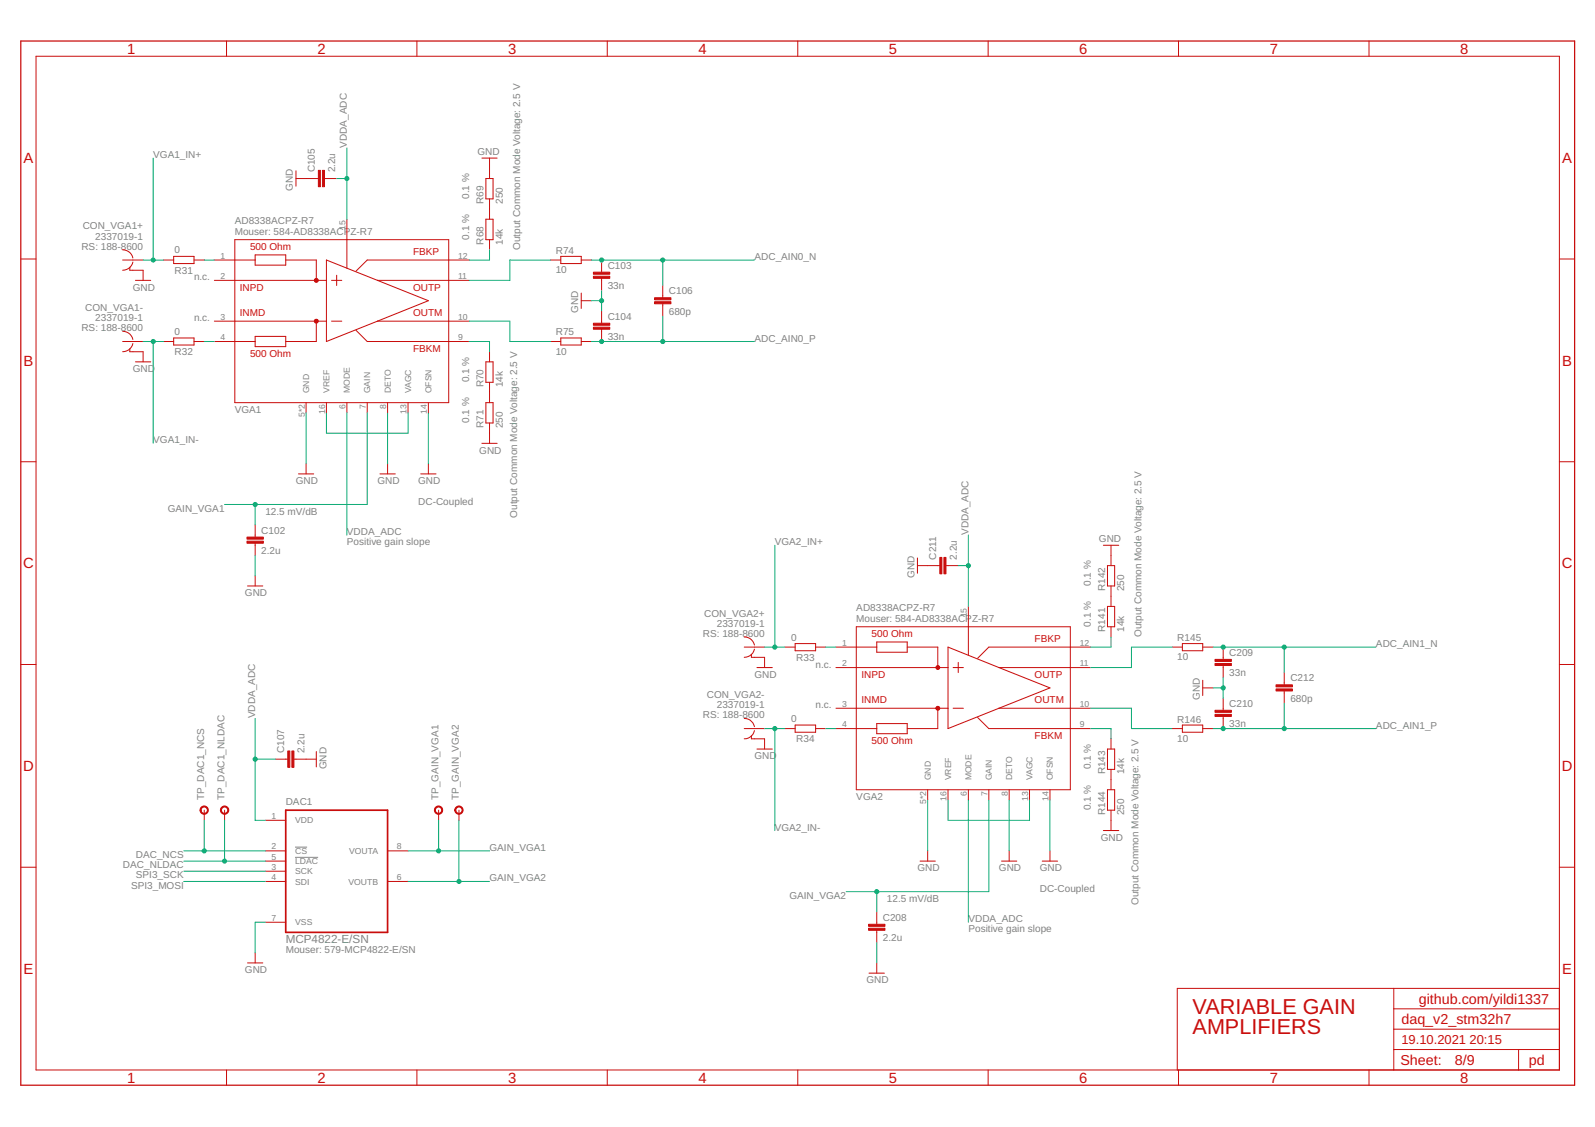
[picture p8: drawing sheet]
<svg xmlns="http://www.w3.org/2000/svg" width="297mm" height="210mm" viewBox="0 0 297 210" stroke-linecap="round" stroke-linejoin="round" font-family="sans-serif">
<path d="M54.9 157.8h2.3M54.9 159.7h4.3" fill="none" stroke="#808080" stroke-width=".19"/>
<g fill="none" stroke="#c90d0c" stroke-width=".19">
<path d="M6.7 10.5h283.7v188.8h-283.7zM42.2 7.6v2.9M77.6 7.6v2.9M113.1 7.6v2.9M148.6 7.6v2.9M184 7.6v2.9M219.5 7.6v2.9M255 7.6v2.9M55.1 33.3h4.2M55.1 31.8v2.9M60.4 33.3h2.3M89.7 29.4h2.9"/>
<path d="M90.5 33.3h1.3v3.7h-1.3zM91.2 29.4v3.9M91.2 37v3.8M3.9 48.2h2.8M22.8 46.5l.4 .1a1.88 1.88 0 0 1 1.5 1.4M22.8 48.4h3.8M24.2 49.8v.5h2.4v1.9M24.7 48.8l-.1 .4a1.95 1.95 0 0 1-1.8 1.1M25.2 52.2h2.9M30.4 48.4h1.9M32.3 47.8h3.8v1.3h-3.8zM36.1 48.4h1.9"/>
<path d="M39.9 52.2h20.9M39.9 59.8h20.9M39.9 48.4h7.6M43.7 44.6h39.9v30.4h-39.9zM47.5 47.5h5.7v1.9h-5.7zM53.2 48.4h5.7v3.8M58.9 59.8v3.8h-5.7M60.8 48.4l19 7.6-19 7.6zM61.7 52.2h1.9M61.7 59.8h1.9M62.7 51.3v1.9M64.6 40.8v9.2"/>
<path d="M70.3 52.2h17.1M70.3 59.8h17.1M87.4 48.4h-19l-2.1 2.1M90.5 40.8h1.3v3.8h-1.3zM91.2 44.6v1.9M102.6 48.4h1.8M104.4 47.8h3.8v1.3h-3.8zM108.2 48.4h1.9M108.2 54.6v2.8M108.2 56h1.9M112 48.4v2.3M112 51.8v2.3"/>
<path d="M112 57.9v2.3M123.4 53.2v2.3M123.4 56.6v2.3M290.4 48.2h2.8M22.8 61.7h.4a1.88 1.88 0 0 1 1.5 1.5M22.8 63.6h3.8M24.2 64.9v.6h2.4v1.9M24.7 64l-.1 .3a1.95 1.95 0 0 1-1.8 1.2M25.2 67.4h2.9M30.4 63.6h1.9M32.3 62.9h3.8v1.4h-3.8zM36.1 63.6h1.9"/>
<path d="M39.9 63.6h7.6M47.5 62.7h5.7v1.9h-5.7zM57 75v1.9M60.8 75v1.9M64.6 75v1.9M66.3 61.5l2.1 2.1h19M68.4 75v1.9M72.2 75v1.9M76 75v1.9M79.8 75v1.9M90.5 75h1.3v3.8h-1.3zM90.5 67.4h1.3v3.8h-1.3z"/>
<path d="M91.2 65.5v1.9M91.2 71.2v3.8M91.2 78.8v3.8M102.6 63.6h1.8M104.4 62.9h3.8v1.4h-3.8zM108.2 63.6h1.9M112 61.3v2.3M3.9 86h2.8M47.5 97.8v2.2M55.6 88.3h2.8M57 86.4v1.9M70.8 88.3h2.8"/>
<path d="M72.2 86.4v1.9M78.4 88.3h2.8M79.8 86.4v1.9M89.7 82.6h2.9M290.4 86h2.8M46.1 109.1h2.8M47.5 101.2v2.3M47.5 107.3v1.8M138.6 118.6a1.88 1.88 0 0 1 1.9 1.5M148.1 119.9h3.8v1.3h-3.8zM159.5 116.7h39.8v30.4h-39.8zM163.3 119.6h5.7v1.9h-5.7z"/>
<path d="M170.9 105.3h4.1M170.9 103.9v2.9M176.2 105.3h2.3M180.3 112.9v9.1M205.5 101.6h2.8M206.2 105.3h1.4v3.8h-1.4zM206.2 112.9h1.4v3.8h-1.4zM206.9 101.6v3.7M206.9 109.1v3.8M206.9 116.7v1.9M220.2 119.9h3.8v1.3h-3.8zM3.9 123.8h2.8"/>
<path d="M58.9 140v2.8M138.6 133.8a1.87 1.87 0 0 1 1.9 1.5M138.6 120.5h3.8M138.6 135.7h3.8M139.9 121.9v.5h2.5v1.9M139.9 137v.6h2.5v1.9M140.5 120.9a1.96 1.96 0 0 1-1.9 1.5M140.5 136.1a1.96 1.96 0 0 1-1.9 1.5M141 124.3h2.8M141 139.5h2.8M146.2 120.5h1.9M146.2 135.7h1.9"/>
<path d="M148.1 135h3.8v1.4h-3.8zM151.9 120.5h1.9M151.9 135.7h1.9M155.7 124.3h20.9M155.7 131.9h20.9M155.7 120.5h7.6M155.7 135.7h7.6M163.3 134.8h5.7v1.9h-5.7zM169 120.5h5.6v3.8M174.6 131.9v3.8h-5.6M177.5 124.3h1.9M177.5 131.9h1.9"/>
<path d="M178.5 123.4v1.9M182.1 133.6l2 2.1h19M186 124.3l-9.4-3.8v15.2l9.4-3.8M186 124.3l9.5 3.8-9.5 3.8M186 124.3h17.1M186 131.9h17.1M203.1 120.5h-19l-2 2.1M206.2 139.5h1.4v3.8h-1.4zM206.9 137.6v1.9M218.3 120.5h1.9M218.3 135.7h1.9M220.2 135h3.8v1.4h-3.8z"/>
<path d="M224 120.5h1.9M224 135.7h1.9M224 126.7v2.8M224 128.1h1.9M227.8 120.5v2.3M227.8 124v2.2M227.8 130v2.3M227.8 133.4v2.3M239.2 125.3v2.3M239.2 128.7v2.3M290.4 123.8h2.8M38 150.9v1.9"/>
<path d="M41.8 150.9v1.9M49.4 158.5h3.8M49.4 152.8h3.8M51.3 141.4h2.3M54.7 141.4h4.2M72.2 158.5h3.8M81.7 150.9v1.9M85.5 150.9v1.9M172.8 147.1v1.9M172.8 158.5v1.9M176.6 147.1v1.9M180.3 147.1v1.9"/>
<path d="M184.1 147.1v1.9M187.9 147.1v1.9M187.9 158.5v1.9M191.7 147.1v1.9M195.5 147.1v1.9M195.5 158.5v1.9M205.5 154.7h2.8M206.2 147.1h1.4v3.8h-1.4zM206.9 143.3v3.8M206.9 150.9v3.8M3.9 161.5h2.8M46.1 179.3h2.8"/>
<path d="M47.5 177.5v1.8M49.4 160.4h3.8M49.4 162.3h3.8M49.4 164.2h3.8M49.4 171.8h3.8M72.2 164.2h3.8M163.3 169.9v2.2M163.3 173.3v2.3M163.3 179.3v2M171.3 160.4h2.9M186.5 160.4h2.9M194.1 160.4h2.9"/>
<path d="M290.4 161.5h2.8M42.2 199.3v2.8M77.6 199.3v2.8M113.1 199.3v2.8M148.6 199.3v2.8M161.8 181.3h2.9M184 199.3v2.8M219.5 199.3v2.8M255 199.3v2.8M259.6 195.5h30.8M259.6 184.1v15.2M259.6 191.7h30.8"/>
<path d="M259.6 187.9h30.8M282.8 195.5v3.8M290.4 184.1h-71.2v15.2"/>
</g>
<path d="M3.9 7.6h289.3v194.5h-289.3z" fill="none" stroke="#c90d0c" stroke-width=".23"/>
<g fill="#c90d0c" stroke="#c90d0c" stroke-width=".19">
<path d="M58.7 51.9a.37 .37 0 0 1 .5 .1 .37 .37 0 0 1-.1 .5 .37 .37 0 0 1-.5-.1l-.1-.2h.2a.17 .17 0 0 1 .3-.1 .17 .17 0 0 1 0 .2 .17 .17 0 0 1-.2 0l-.3-.1z" fill-rule="evenodd"/>
<path d="M58.7 52l.1-.1 .3 .1v.4l-.1 .1-.3-.1-.1-.2h.4h-.4z" fill-rule="evenodd"/>
<path d="M58.6 59.6a.36 .36 0 0 1 .6 0 .36 .36 0 0 1-.2 .5 .36 .36 0 0 1-.5-.3h.2a.17 .17 0 0 1 .3-.1 .17 .17 0 0 1 0 .2 .17 .17 0 0 1-.2 0l-.3-.1z" fill-rule="evenodd"/>
<path d="M58.7 59.6l.1-.1 .3 .1v.4l-.1 .1-.3-.1-.1-.2 .3-.1 .1 .1h-.4z" fill-rule="evenodd"/>
<path d="M174.3 124.1a.36 .36 0 0 1 .6-.1 .36 .36 0 0 1 0 .6 .36 .36 0 0 1-.6-.1v-.2l.3-.2 .2 .2-.2 .2-.3-.2z" fill-rule="evenodd"/>
<path d="M174.4 124.2l.4-.1 .1 .2v.2h-.5v-.2l.2-.1 .2 .1h-.4z" fill-rule="evenodd"/>
<path d="M174.5 131.6a.36 .36 0 0 1 .5 .2 .36 .36 0 0 1-.3 .5 .36 .36 0 0 1-.4-.4l.3-.2 .2 .1v.2l-.2 .1-.3-.2z" fill-rule="evenodd"/>
<path d="M174.4 131.7l.4-.1 .1 .3v.2l-.3 .1-.2-.3h.4h-.4z" fill-rule="evenodd"/>
<path d="M37.4 150.4a.78 .78 0 0 1 1.3 0 .78 .78 0 0 1-.4 1.2 .78 .78 0 0 1-1-.7h.1a.59 .59 0 0 1 .8-.6 .59 .59 0 0 1 .2 1 .59 .59 0 0 1-.9-.2l-.1-.2h-.1z" fill-rule="evenodd"/>
<path d="M41.2 150.4a.78 .78 0 0 1 1.3 .1 .78 .78 0 0 1-.5 1.2 .78 .78 0 0 1-1-.8h.2a.59 .59 0 0 1 .8-.6 .59 .59 0 0 1 .2 1 .59 .59 0 0 1-.9-.2l-.1-.2h-.2z" fill-rule="evenodd"/>
<path d="M81.1 150.4a.78 .78 0 0 1 1.2 0 .78 .78 0 0 1-.4 1.2 .78 .78 0 0 1-1-.7h.2a.6 .6 0 0 1 .9-.5 .6 .6 0 0 1 .1 1 .6 .6 0 0 1-1-.3v-.2h-.2z" fill-rule="evenodd"/>
<path d="M84.9 150.4a.77 .77 0 0 1 1.2 .1 .77 .77 0 0 1-.4 1.1 .77 .77 0 0 1-1-.7h.2a.59 .59 0 0 1 .8-.6 .59 .59 0 0 1 .2 1 .59 .59 0 0 1-1-.2v-.2h-.2z" fill-rule="evenodd"/>
</g>
<g fill="#c90d0c" stroke="#c90d0c" stroke-width=".19">
<path d="M46 100.8h3v.4h-3z"/>
<path d="M46 100h3v.4h-3z"/>
<path d="M110.5 51.5h3.1v.3h-3.1z"/>
<path d="M110.5 50.7h3.1v.4h-3.1z"/>
<path d="M110.5 60.9h3.1v.4h-3.1z"/>
<path d="M110.5 60.2h3.1v.4h-3.1z"/>
<path d="M60 31.7h.4v3.1h-.4z"/>
<path d="M59.3 31.7h.4v3.1h-.4z"/>
<path d="M121.9 56.2h3v.4h-3z"/>
<path d="M121.9 55.5h3v.3h-3z"/>
<path d="M161.8 172.9h3v.4h-3z"/>
<path d="M161.8 172.1h3v.4h-3z"/>
<path d="M226.3 123.6h3v.4h-3z"/>
<path d="M226.3 122.8h3v.4h-3z"/>
<path d="M226.3 133.1h3v.3h-3z"/>
<path d="M226.3 132.3h3v.4h-3z"/>
<path d="M175.8 103.8h.4v3.1h-.4z"/>
<path d="M175 103.8h.4v3.1h-.4z"/>
<path d="M237.6 128.3h3.1v.4h-3.1z"/>
<path d="M237.6 127.6h3.1v.3h-3.1z"/>
<path d="M54.4 139.9h.3v3h-.3z"/>
<path d="M53.6 139.9h.4v3h-.4z"/>
</g>
<path d="M53.2 150.9h19v22.8h-19z" fill="none" stroke="#c90d0c" stroke-width=".32"/>
<g fill="none" stroke="#0dab76" stroke-width=".19">
<path d="M28.5 29.4v19M62.7 33.3h1.9M64.6 27.6v13.2M26.6 48.4h3.8M38 48.4h1.9M87.4 59.8h7.6v3.8h7.6M91.2 46.5v1.9h-3.8M102.6 48.4h-7.6v3.8h-7.6M110.1 56h1.9M110.1 48.4h30.4M112 54.1v3.8M123.4 48.4v4.8"/>
<path d="M123.4 58.9v4.7M26.6 63.6h3.8M28.5 63.6v19M38 63.6h1.9M57 76.9v9.5M60.8 76.9v3.8h15.2v-3.8M64.6 76.9v22.8M68.4 76.9v17.1h-26.6M72.2 76.9v9.5M79.8 76.9v9.5M87.4 63.6h3.8v1.9M110.1 63.6h30.4"/>
<path d="M47.5 94v3.8M180.3 99.7v13.2M47.5 103.5v3.8M144.3 101.6v18.9M178.5 105.3h1.8M206.9 118.6v1.9h-3.8M47.5 133.8v19h1.9M142.4 120.5h3.8M142.4 135.7h3.8M144.3 135.7v19M153.8 120.5h1.9M153.8 135.7h1.9"/>
<path d="M203.1 135.7h3.8v1.9M203.1 131.9h7.6v3.8h7.6M218.3 120.5h-7.6v3.8h-7.6M225.9 128.1h1.9M225.9 120.5h30.3M225.9 135.7h30.3M227.8 126.2v3.8M239.2 120.5v4.8M239.2 131v4.7M34.2 158.5h15.2M38 152.8v5.7M41.8 152.8v7.6"/>
<path d="M47.5 141.4h3.8M76 158.5h15.2M81.7 152.8v5.7M85.5 152.8v11.4M172.8 149v9.5M176.6 149v3.8h15.1v-3.8M180.3 149v22.8M184.1 149v17.1h-26.5M187.9 149v9.5M195.5 149v9.5M34.2 164.2h15.2M34.2 160.4h15.2"/>
<path d="M34.2 162.3h15.2M49.4 171.8h-1.9v5.7M76 164.2h15.2M163.3 166.1v3.8M163.3 175.6v3.7"/>
</g>
<g fill="#0dab76" stroke="#0dab76" stroke-width=".19">
<circle cx="112" cy="56" r=".38"/>
<circle cx="227.8" cy="128.1" r=".38"/>
<circle cx="64.6" cy="33.3" r=".38"/>
<circle cx="180.3" cy="105.3" r=".38"/>
<circle cx="47.5" cy="141.4" r=".38"/>
<circle cx="47.5" cy="94" r=".38"/>
<circle cx="81.7" cy="158.5" r=".38"/>
<circle cx="28.5" cy="48.4" r=".38"/>
<circle cx="28.5" cy="63.6" r=".38"/>
<circle cx="112" cy="63.6" r=".38"/>
<circle cx="123.4" cy="63.6" r=".38"/>
<circle cx="112" cy="48.4" r=".38"/>
<circle cx="123.4" cy="48.4" r=".38"/>
<circle cx="163.3" cy="166.1" r=".38"/>
<circle cx="85.5" cy="164.2" r=".38"/>
<circle cx="144.3" cy="120.5" r=".38"/>
<circle cx="144.3" cy="135.7" r=".38"/>
<circle cx="227.8" cy="120.5" r=".38"/>
<circle cx="239.2" cy="120.5" r=".38"/>
<circle cx="227.8" cy="135.7" r=".38"/>
<circle cx="239.2" cy="135.7" r=".38"/>
<circle cx="38" cy="158.5" r=".38"/>
<circle cx="41.8" cy="160.4" r=".38"/>
</g>
<g font-size="4" fill="#c90d0c">
<text x="222.1" y="188.8">VARIABLE GAIN</text>
<text x="222.1" y="192.6">AMPLIFIERS</text>
</g>
<g font-size="2.8" fill="#c90d0c">
<text x="23.7" y="10">1</text>
<text x="59.1" y="10">2</text>
<text x="94.6" y="10">3</text>
<text x="130.1" y="10">4</text>
<text x="165.5" y="10">5</text>
<text x="201" y="10">6</text>
<text x="236.5" y="10">7</text>
<text x="271.9" y="10">8</text>
<text x="4.4" y="30.3">A</text>
<text x="290.9" y="30.3">A</text>
<text x="4.4" y="68.1">B</text>
<text x="290.9" y="68.1">B</text>
<text x="4.3" y="105.8">C</text>
<text x="290.8" y="105.8">C</text>
<text x="4.3" y="143.6">D</text>
<text x="290.8" y="143.6">D</text>
<text x="4.4" y="181.4">E</text>
<text x="290.9" y="181.4">E</text>
<text x="23.7" y="201.7">1</text>
<text x="59.1" y="201.7">2</text>
<text x="94.6" y="201.7">3</text>
<text x="130.1" y="201.7">4</text>
<text x="165.5" y="201.7">5</text>
<text x="201" y="201.7">6</text>
<text x="236.5" y="201.7">7</text>
<text x="271.9" y="201.7">8</text>
</g>
<g font-size="2.7" fill="#c90d0c">
<text x="261" y="190.7">daq_v2_stm32h7</text>
<text x="264.2" y="186.9">github.com/yildi1337</text>
<text x="260.8" y="198.4">Sheet:</text>
<text x="271" y="198.3">8/9</text>
<text x="284.7" y="198.3">pd</text>
</g>
<g font-size="2.4" fill="#c90d0c">
<text x="261" y="194.5">19.10.2021</text>
<text x="273.7" y="194.5">20:15</text>
</g>
<text font-size="2.2" fill="#808080" x="53.2" y="175.7">MCP4822-E/SN</text>
<g font-size="1.9" fill="#808080">
<text x="28.5" y="29.5">VGA1_IN+</text>
<text x="64.6" y="27.6" transform="rotate(-90 64.6 27.6)">VDDA_ADC</text>
<text x="88.9" y="28.9">GND</text>
<text x="54.5" y="35.5" transform="rotate(-90 54.5 35.5)">GND</text>
<text x="58.6" y="32.1" transform="rotate(-90 58.6 32.1)">C105</text>
<text x="62.4" y="32.1" transform="rotate(-90 62.4 32.1)">2.2u</text>
<text x="43.7" y="41.8">AD8338ACPZ-R7</text>
<text x="87.4" y="37" transform="rotate(-90 87.4 37)">0.1 %</text>
<text x="90" y="38" transform="rotate(-90 90 38)">R69</text>
<text x="93.6" y="38" transform="rotate(-90 93.6 38)">250</text>
<text x="15.2" y="46.5">RS: 188-8600</text>
<text x="15.4" y="42.7">CON_VGA1+</text>
<text x="17.7" y="44.6">2337019-1</text>
<text x="32.5" y="47.2">0</text>
<text x="43.7" y="43.7">Mouser: 584-AD8338ACPZ-R7</text>
<text x="87.4" y="44.6" transform="rotate(-90 87.4 44.6)">0.1 %</text>
<text x="90" y="45.6" transform="rotate(-90 90 45.6)">R68</text>
<text x="93.6" y="45.6" transform="rotate(-90 93.6 45.6)">14k</text>
<text x="96.9" y="46.5" transform="rotate(-90 96.9 46.5)">Output Common Mode Voltage: 2.5 V</text>
<text x="103.5" y="47.3">R74</text>
<text x="32.5" y="51">R31</text>
<text x="36.1" y="52.2">n.c.</text>
<text x="103.5" y="50.9">10</text>
<text x="113.2" y="53.8">33n</text>
<text x="113.2" y="50">C103</text>
<text x="140.5" y="48.4">ADC_AIN0_N</text>
<text x="15.9" y="57.9">CON_VGA1-</text>
<text x="17.7" y="59.8">2337019-1</text>
<text x="24.7" y="54.1">GND</text>
<text x="36.1" y="59.8">n.c.</text>
<text x="107.7" y="58.3" transform="rotate(-90 107.7 58.3)">GND</text>
<text x="113.2" y="59.5">C104</text>
<text x="124.6" y="58.6">680p</text>
<text x="124.6" y="54.8">C106</text>
<text x="15.2" y="61.7">RS: 188-8600</text>
<text x="32.5" y="62.4">0</text>
<text x="103.5" y="62.5">R75</text>
<text x="113.2" y="63.3">33n</text>
<text x="140.5" y="63.6">ADC_AIN0_P</text>
<text x="24.7" y="69.3">GND</text>
<text x="32.5" y="66.2">R32</text>
<text x="87.4" y="71.2" transform="rotate(-90 87.4 71.2)">0.1 %</text>
<text x="103.5" y="66.1">10</text>
<text x="43.7" y="76.9">VGA1</text>
<text x="90" y="72.1" transform="rotate(-90 90 72.1)">R70</text>
<text x="93.6" y="72.1" transform="rotate(-90 93.6 72.1)">14k</text>
<text x="28.5" y="82.6">VGA1_IN-</text>
<text x="87.4" y="78.8" transform="rotate(-90 87.4 78.8)">0.1 %</text>
<text x="90" y="79.7" transform="rotate(-90 90 79.7)">R71</text>
<text x="93.6" y="79.7" transform="rotate(-90 93.6 79.7)">250</text>
<text x="89.3" y="84.5">GND</text>
<text x="31.3" y="95.3">GAIN_VGA1</text>
<text x="49.4" y="95.9">12.5 mV/dB</text>
<text x="55.1" y="90.2">GND</text>
<text x="70.3" y="90.2">GND</text>
<text x="77.9" y="94">DC-Coupled</text>
<text x="77.9" y="90.2">GND</text>
<text x="48.7" y="99.4">C102</text>
<text x="64.6" y="101.6">Positive gain slope</text>
<text x="64.6" y="99.7">VDDA_ADC</text>
<text x="96.3" y="96.4" transform="rotate(-90 96.3 96.4)">Output Common Mode Voltage: 2.5 V</text>
<text x="144.3" y="101.6">VGA2_IN+</text>
<text x="180.3" y="99.7" transform="rotate(-90 180.3 99.7)">VDDA_ADC</text>
<text x="204.7" y="101">GND</text>
<text x="48.7" y="103.2">2.2u</text>
<text x="170.3" y="107.6" transform="rotate(-90 170.3 107.6)">GND</text>
<text x="174.4" y="104.2" transform="rotate(-90 174.4 104.2)">C211</text>
<text x="178.2" y="104.2" transform="rotate(-90 178.2 104.2)">2.2u</text>
<text x="45.6" y="111">GND</text>
<text x="159.5" y="113.9">AD8338ACPZ-R7</text>
<text x="203.1" y="109.1" transform="rotate(-90 203.1 109.1)">0.1 %</text>
<text x="205.8" y="110.1" transform="rotate(-90 205.8 110.1)">R142</text>
<text x="209.4" y="110.1" transform="rotate(-90 209.4 110.1)">250</text>
<text x="130.9" y="118.6">RS: 188-8600</text>
<text x="131.2" y="114.8">CON_VGA2+</text>
<text x="133.5" y="116.7">2337019-1</text>
<text x="147.3" y="119.3">0</text>
<text x="159.5" y="115.8">Mouser: 584-AD8338ACPZ-R7</text>
<text x="203.1" y="116.7" transform="rotate(-90 203.1 116.7)">0.1 %</text>
<text x="205.8" y="117.7" transform="rotate(-90 205.8 117.7)">R141</text>
<text x="209.4" y="117.7" transform="rotate(-90 209.4 117.7)">14k</text>
<text x="212.6" y="118.6" transform="rotate(-90 212.6 118.6)">Output Common Mode Voltage: 2.5 V</text>
<text x="219.2" y="119.4">R145</text>
<text x="148.3" y="123.1">R33</text>
<text x="151.9" y="124.3">n.c.</text>
<text x="219.2" y="123">10</text>
<text x="228.9" y="125.9">33n</text>
<text x="228.9" y="122.1">C209</text>
<text x="256.3" y="120.5">ADC_AIN1_N</text>
<text x="131.6" y="130">CON_VGA2-</text>
<text x="133.5" y="131.9">2337019-1</text>
<text x="140.5" y="126.2">GND</text>
<text x="151.9" y="131.9">n.c.</text>
<text x="223.4" y="130.4" transform="rotate(-90 223.4 130.4)">GND</text>
<text x="228.9" y="131.6">C210</text>
<text x="240.3" y="130.7">680p</text>
<text x="240.3" y="126.9">C212</text>
<text x="47.5" y="133.8" transform="rotate(-90 47.5 133.8)">VDDA_ADC</text>
<text x="130.9" y="133.8">RS: 188-8600</text>
<text x="147.3" y="134.5">0</text>
<text x="219.2" y="134.6">R146</text>
<text x="228.9" y="135.4">33n</text>
<text x="256.3" y="135.7">ADC_AIN1_P</text>
<text x="52.9" y="140.3" transform="rotate(-90 52.9 140.3)">C107</text>
<text x="56.7" y="140.3" transform="rotate(-90 56.7 140.3)">2.2u</text>
<text x="60.8" y="143.3" transform="rotate(-90 60.8 143.3)">GND</text>
<text x="140.5" y="141.4">GND</text>
<text x="148.3" y="138.3">R34</text>
<text x="203.1" y="143.3" transform="rotate(-90 203.1 143.3)">0.1 %</text>
<text x="219.2" y="138.2">10</text>
<text x="38" y="149" transform="rotate(-90 38 149)">TP_DAC1_NCS</text>
<text x="41.8" y="149" transform="rotate(-90 41.8 149)">TP_DAC1_NLDAC</text>
<text x="53.2" y="149.9">DAC1</text>
<text x="81.7" y="149" transform="rotate(-90 81.7 149)">TP_GAIN_VGA1</text>
<text x="85.5" y="149" transform="rotate(-90 85.5 149)">TP_GAIN_VGA2</text>
<text x="159.5" y="149">VGA2</text>
<text x="205.8" y="144.2" transform="rotate(-90 205.8 144.2)">R143</text>
<text x="209.4" y="144.2" transform="rotate(-90 209.4 144.2)">14k</text>
<text x="144.3" y="154.7">VGA2_IN-</text>
<text x="203.1" y="150.9" transform="rotate(-90 203.1 150.9)">0.1 %</text>
<text x="205.8" y="151.8" transform="rotate(-90 205.8 151.8)">R144</text>
<text x="209.4" y="151.8" transform="rotate(-90 209.4 151.8)">250</text>
<text x="22.9" y="161.7">DAC_NLDAC</text>
<text x="25.3" y="159.8">DAC_NCS</text>
<text x="91.2" y="158.5">GAIN_VGA1</text>
<text x="205" y="156.6">GND</text>
<text x="24.4" y="165.5">SPI3_MOSI</text>
<text x="25.3" y="163.6">SPI3_SCK</text>
<text x="91.2" y="164.2">GAIN_VGA2</text>
<text x="147" y="167.4">GAIN_VGA2</text>
<text x="165.2" y="168">12.5 mV/dB</text>
<text x="170.9" y="162.3">GND</text>
<text x="186" y="162.3">GND</text>
<text x="193.6" y="166.1">DC-Coupled</text>
<text x="193.6" y="162.3">GND</text>
<text x="164.4" y="171.5">C208</text>
<text x="180.3" y="173.7">Positive gain slope</text>
<text x="180.3" y="171.8">VDDA_ADC</text>
<text x="212" y="168.5" transform="rotate(-90 212 168.5)">Output Common Mode Voltage: 2.5 V</text>
<text x="53.2" y="177.5">Mouser: 579-MCP4822-E/SN</text>
<text x="164.4" y="175.3">2.2u</text>
<text x="45.6" y="181.2">GND</text>
<text x="161.4" y="183.1">GND</text>
</g>
<g font-size="1.9" fill="#c90d0c">
<text x="46.6" y="46.5">500 Ohm</text>
<text x="76.9" y="47.5">FBKP</text>
<text x="44.7" y="54.1">INPD</text>
<text x="44.7" y="58.9">INMD</text>
<text x="76.9" y="54.1">OUTP</text>
<text x="76.9" y="58.9">OUTM</text>
<text x="76.9" y="65.5">FBKM</text>
<text x="46.6" y="66.5">500 Ohm</text>
<text x="162.3" y="118.6">500 Ohm</text>
<text x="192.7" y="119.6">FBKP</text>
<text x="160.4" y="126.2">INPD</text>
<text x="160.4" y="131">INMD</text>
<text x="192.7" y="126.2">OUTP</text>
<text x="192.7" y="131">OUTM</text>
<text x="192.7" y="137.6">FBKM</text>
<text x="162.3" y="138.6">500 Ohm</text>
</g>
<g font-size="1.6" fill="#808080">
<text x="64.3" y="42.9" transform="rotate(-90 64.3 42.9)">15</text>
<text x="41.1" y="52">2</text>
<text x="41.1" y="48.2">1</text>
<text x="85.3" y="48.2">12</text>
<text x="85.3" y="52">11</text>
<text x="41.1" y="59.5">3</text>
<text x="85.3" y="59.5">10</text>
<text x="41.1" y="63.3">4</text>
<text x="85.3" y="63.3">9</text>
<text x="56.7" y="77.7" transform="rotate(-90 56.7 77.7)">5*2</text>
<text x="57.6" y="73.2" transform="rotate(-90 57.6 73.2)">GND</text>
<text x="60.5" y="77" transform="rotate(-90 60.5 77)">16</text>
<text x="61.4" y="73.2" transform="rotate(-90 61.4 73.2)">VREF</text>
<text x="64.3" y="76.1" transform="rotate(-90 64.3 76.1)">6</text>
<text x="65.2" y="73.2" transform="rotate(-90 65.2 73.2)">MODE</text>
<text x="68.1" y="76.1" transform="rotate(-90 68.1 76.1)">7</text>
<text x="69" y="73.2" transform="rotate(-90 69 73.2)">GAIN</text>
<text x="71.9" y="76.1" transform="rotate(-90 71.9 76.1)">8</text>
<text x="72.8" y="73.2" transform="rotate(-90 72.8 73.2)">DETO</text>
<text x="75.7" y="77" transform="rotate(-90 75.7 77)">13</text>
<text x="76.6" y="73.2" transform="rotate(-90 76.6 73.2)">VAGC</text>
<text x="79.5" y="77" transform="rotate(-90 79.5 77)">14</text>
<text x="80.3" y="73.2" transform="rotate(-90 80.3 73.2)">OFSN</text>
<text x="180.1" y="115" transform="rotate(-90 180.1 115)">15</text>
<text x="156.8" y="124.1">2</text>
<text x="156.8" y="120.3">1</text>
<text x="201.1" y="120.3">12</text>
<text x="201.1" y="124.1">11</text>
<text x="156.8" y="131.6">3</text>
<text x="201.1" y="131.6">10</text>
<text x="156.8" y="135.4">4</text>
<text x="201.1" y="135.4">9</text>
<text x="172.5" y="149.8" transform="rotate(-90 172.5 149.8)">5*2</text>
<text x="173.3" y="145.3" transform="rotate(-90 173.3 145.3)">GND</text>
<text x="176.3" y="149.1" transform="rotate(-90 176.3 149.1)">16</text>
<text x="177.1" y="145.3" transform="rotate(-90 177.1 145.3)">VREF</text>
<text x="180.1" y="148.2" transform="rotate(-90 180.1 148.2)">6</text>
<text x="180.9" y="145.3" transform="rotate(-90 180.9 145.3)">MODE</text>
<text x="183.9" y="148.2" transform="rotate(-90 183.9 148.2)">7</text>
<text x="184.7" y="145.3" transform="rotate(-90 184.7 145.3)">GAIN</text>
<text x="187.7" y="148.2" transform="rotate(-90 187.7 148.2)">8</text>
<text x="188.5" y="145.3" transform="rotate(-90 188.5 145.3)">DETO</text>
<text x="191.5" y="149.1" transform="rotate(-90 191.5 149.1)">13</text>
<text x="192.3" y="145.3" transform="rotate(-90 192.3 145.3)">VAGC</text>
<text x="195.3" y="149.1" transform="rotate(-90 195.3 149.1)">14</text>
<text x="196.1" y="145.3" transform="rotate(-90 196.1 145.3)">OFSN</text>
<text x="50.6" y="152.5">1</text>
<text x="55" y="153.4">VDD</text>
<text x="50.6" y="158.2">2</text>
<text x="50.6" y="160.1">5</text>
<text x="55" y="159">CS</text>
<text x="55" y="160.9">LDAC</text>
<text x="65" y="159.1">VOUTA</text>
<text x="73.9" y="158.2">8</text>
<text x="50.6" y="162">3</text>
<text x="50.6" y="163.9">4</text>
<text x="55" y="162.8">SCK</text>
<text x="55" y="164.7">SDI</text>
<text x="64.9" y="164.7">VOUTB</text>
<text x="73.9" y="163.9">6</text>
<text x="50.6" y="171.5">7</text>
<text x="55" y="172.3">VSS</text>
</g>
</svg>
